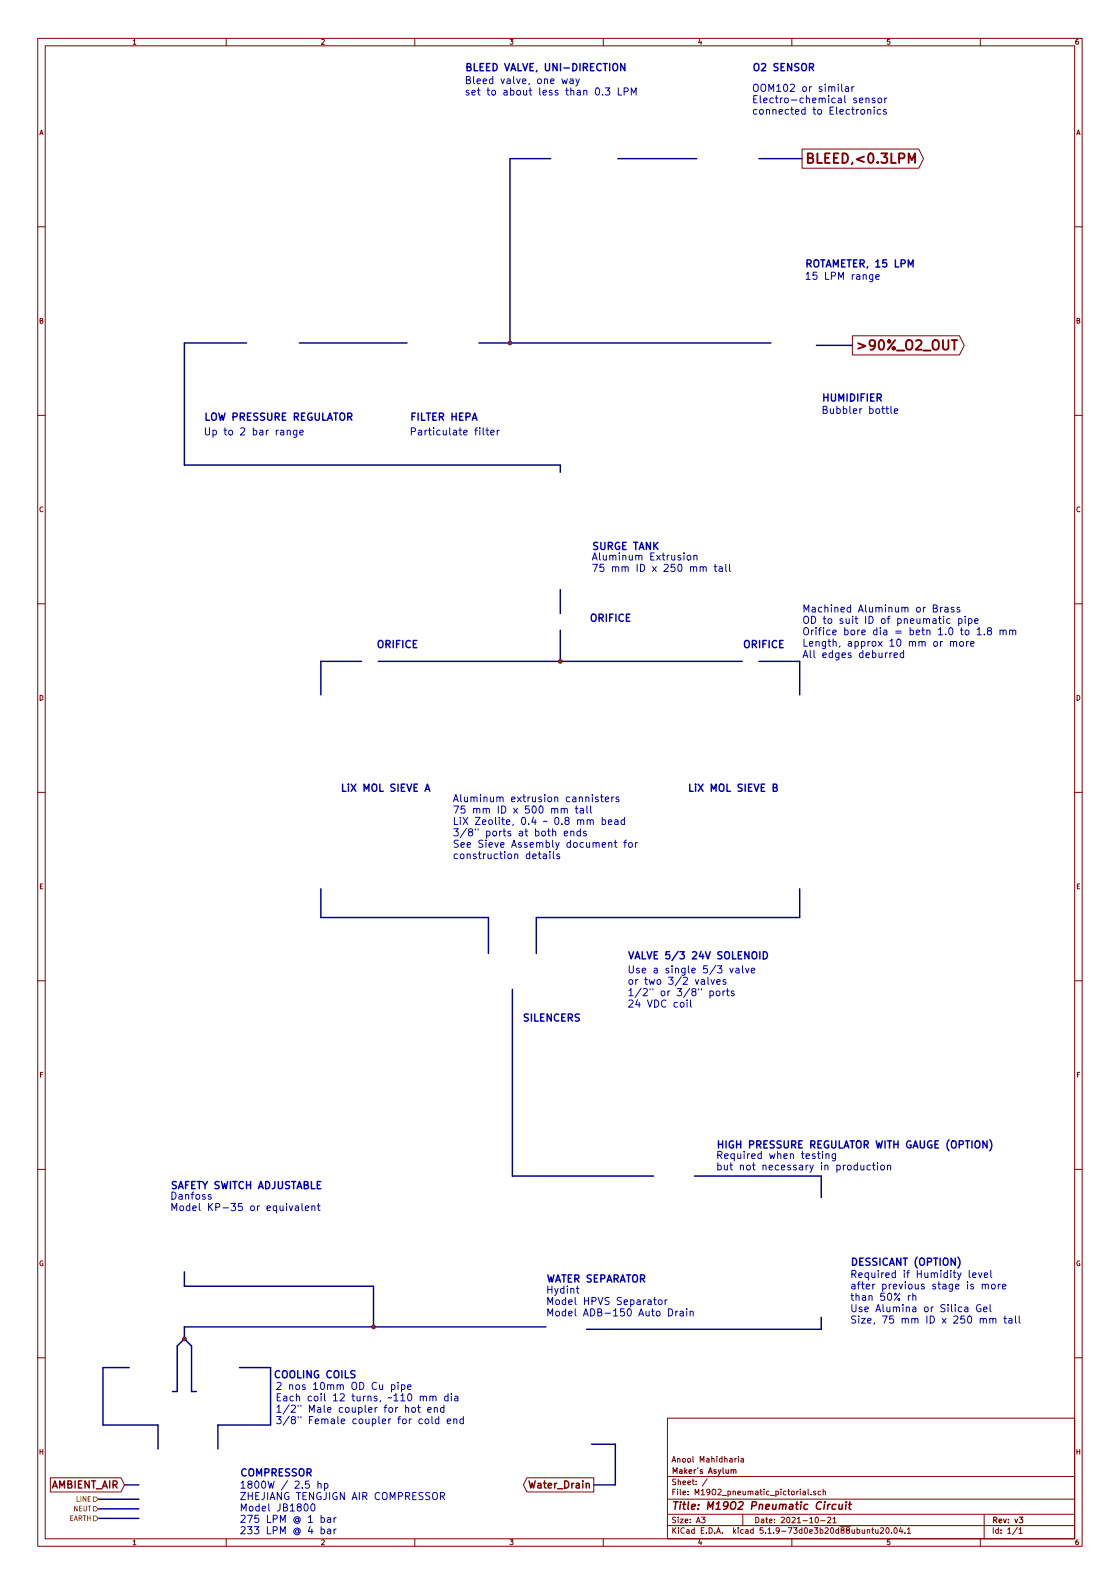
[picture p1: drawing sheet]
<svg xmlns="http://www.w3.org/2000/svg" width="297mm" height="420mm" viewBox="0 0 297 420" stroke-linecap="round" stroke-linejoin="round" font-family="sans-serif">
<g fill="none" stroke="#840000" stroke-width=".27">
<path d="M10 10.2h277v400h-277zM12 12.2h273v396h-273zM60 10.2v2M110 10.2v2M160 10.2v2M210 10.2v2M260 10.2v2M212.7 39.5h31l1.2 2.6-1.2 2.5h-31zM10 60.2h2M285 60.2h2M226.1 89.1h28.4l1.2 2.5-1.2 2.5h-28.4zM10 110.2h2"/>
<path d="M285 110.2h2M10 160.2h2M285 160.2h2M10 210.2h2M285 210.2h2M10 260.2h2M285 260.2h2M10 310.2h2M285 310.2h2M10 360.2h2M177 376.2h108v32h-108zM285 360.2h2"/>
<path d="M13.4 392h18.7l.9 1.9-.9 1.8h-18.7zM139.8 392h17.7v3.7h-17.7l-1-1.8zM177 397.7h108M177 391.7h108M187.6 392.2l-1.3 2M195.3 386.8l-.4 .3M195.8 386.3v.2M195.8 386.8v1M196.5 386.9h.6l.1 .9M197.2 387.2l-.7 .3 .2 .3 .5-.1M213 395.6h.5l.1 .9M213.6 395.9l-.7 .3 .2 .3 .5-.1"/>
<path d="M214.3 395v1.3l.2 .2M215.1 396.4v.1M216.3 395.6l-.3-.1-.3 .2 .1 .3 .5 .1v.3h-.6M217.7 395.6l-.5-.1-.2 .3 .1 .6h.6M218.3 395.6h.6v.9M218.3 395v1.5M60 408.2v2M110 408.2v2M160 408.2v2M177 404.7h108M177 401.7h108M186.1 402.4h.9l-.5 .6 .4 .1v.7h-.8"/>
<path d="M197 401.7v3M210 408.2v2M216.3 402.6l.3-.2a.81 .81 0 0 1 .5 .8 .81 .81 0 0 1-.5 .7l-.4-.5zM217.7 403.4h1.1M219.5 402.6l.5-.2 .3 .5-.9 1h.9M220.9 402.9l.4-.5v1.5M220.9 403.9h.9M230 405.9l.6-.1 .1 .9M230 405.7v1M231.2 405.7h.5M231.4 405.2v1.3l.3 .2M232.2 405.7l.1 .9h.6"/>
<path d="M232.9 405.7v1M233.5 405.4l.6-.2 .3 .5-.9 1h.9M235.1 405.4l.2-.2a.81 .81 0 0 1 .5 .8 .81 .81 0 0 1-.5 .7l-.4-.5zM236.4 406.6v.1M237.3 405.3l.1-.1a.8 .8 0 0 1 .6 .8 .8 .8 0 0 1-.6 .7 1 1 0 0 1-.1-1.4zM238.9 405.1l-.4 1.1h.9M239.2 405.7v1M240 406.6v.1M240.6 405.7l.5-.5v1.5M240.6 406.7h.9M260 408.2v2M261 401.7v6.5"/>
<path d="M269.8 405.1l-1.2 2M270.3 405.7l.4-.5v1.5M270.3 406.7h.8"/>
</g>
<path d="M193.9 390l.6-.1v.9M194.5 390l.2-.2 .4 .1 .1 .9M270.3 402.4h.9l-.5 .6 .5 .1v.7h-.9" fill="none" stroke="#840000" stroke-width=".3"/>
<path d="M221.7 399.1l-.5-.1-.4 .2-.2 .8 .4 .3 .6-.1M222.6 399l-.1 1.2 .5 .1 .3-.1M223.4 399l-.1 1.3M224.4 399l-.2 1.3M224.5 398.3v.2M225.1 399h.7M225.4 398.3l-.2 1.8 .5 .2" fill="none" stroke="#840000" stroke-width=".41"/>
<g fill="none" stroke="#000084" stroke-width=".38">
<path d="M146 42.1h-10.7v48.9M163.8 42.1h21M201.3 42.1h11.4M65.4 91h-16.5v32.4h99.7v1.9M79.4 91h28.5M127 91h77.5M216.5 91.6h9.6M148.6 156.4v6.3M95.9 175.4h-10.8v8.9M100.3 175.4h96.5M148.6 167.2v8.2M201.3 175.4h10.8v8.9"/>
<path d="M85.1 235.8v7.6h44.4v9.5M212.1 235.8v7.6h-69.9v9.5M135.9 262.4v49.6h37.5M184.1 312h33.7v5.7M48.9 337.4v3.8h50.2v10.8M48.9 355.1l-1.9 1.9v12.1h-1.3M48.9 355.1l1.9 1.9v12.1h1.3M144.8 352h-95.9v3.1M217.8 349.4v3.2h-62.2M34.3 362.8h-7v15.2h14.6v6.3M63.5 362.8h8.3v15.2h-14v6.3M26 397.7h10.8"/>
<path d="M33 393.9h3.8M156.8 383.1h6.4v10.8h-5.7M26 402.8h10.8M26 400.2h10.8"/>
</g>
<path d="M24.8 397h.6l.6 .7-.6 .6h-.6zM24.8 399.6h.6l.6 .6-.6 .7h-.6zM24.8 402.1h.6l.6 .7-.6 .6h-.6z" fill="none" stroke="#848400" stroke-width=".27"/>
<path d="M241 43.2v-2.5l.8 1.8 .9-1.8v2.5M252.4 90.2h1.4" fill="none" stroke="#840000" stroke-width=".51"/>
<path d="M140.3 392.8l.5 1.9 .3-1.3 .4 1.3 .5-1.9" fill="none" stroke="#840000" stroke-width=".38"/>
<g fill="none" stroke="#0000c2" stroke-width=".38">
<path d="M165.7 16.9v1.9l-1.1-1.9v1.9M214.7 17.8h.9l.2-.3-.1-.5-1-.1v1.9M215.1 17.8l.7 1M240.9 70.8v-1.9l.6 1.4 .7-1.4v1.9M112.7 209.9l.7-1.9 .6 1.9M112.9 209.4h.9M205.1 208.9l.8-.1 .2-.3-.1-.3-.9-.2v1.9h.7l.3-.2v-.4l-.4-.4M199.5 252.7a.63 .63 0 0 1 .8-.3 .63 .63 0 0 1 .4 .7v.6a.64 .64 0 0 1-.6 .7 .64 .64 0 0 1-.7-.7zM201.5 252.4v1.9M202.4 252.4a.96 .96 0 0 1 1.1 1 .96 .96 0 0 1-1.1 .9zM261.8 302.6v1.9l-1.1-1.9v1.9M262.5 302.3a2.16 2.16 0 0 1 0 2.9"/>
<path d="M254.1 333.4a2.16 2.16 0 0 1 0 3"/>
</g>
<g fill="none" stroke="#0000c2" stroke-width=".27">
<path d="M149 20.9l.4 1.3 .3-.9 .4 .9 .4-1.3M151.2 21h.7l.1 1.2M152 21.4l-.6 .1-.3 .2 .3 .5 .6-.1M152.7 20.9l.5 1.3M153.6 20.9l-.6 1.7-.3 .2M159.8 25v.2M160.5 23.3h1.2l-.6 .7 .4 .1 .2 .3-.1 .6-.2 .2-.9-.2M164 23.3v1.9h.9M165.5 24.3l.9-.1 .2-.3-.1-.4-1-.2v1.9M167.4 25.2v-1.9l.7 1.4 .6-1.4v1.9M223.2 22.3v1.7l.3 .2M224.2 23.1h.7l.1 1.1"/>
<path d="M225 23.4l-.6 .1-.3 .3 .3 .4 .6-.1M225.9 23v1.2M226.5 23l-.6 .3M227.9 26.6l1-.1-.1-.4-.6-.1-.3 .3 .1 .9h.8M228.4 29.2l.3-.2 .5 .2v.9l-.3 .2-.5-.2zM229.7 26.2v-.1a.45 .45 0 0 1 .8 .2v1M229.7 26v1.3M230.1 29.2l.3-.2 .4 .1 .1 1.2M230.1 29v1.3M231.9 28.4v.2M231.9 29v1.3M232 26.1l-.4-.1-.3 .3 .1 .2 .6 .2v.5h-.7"/>
<path d="M232.9 26.2l.3-.2 .6 .2v.9l-.3 .2-.6-.2zM233.6 29.1l-.6-.1-.3 .4v.7l.3 .2 .6-.1M234.6 26v1.3M235 29.1a.45 .45 0 0 0-.7 .2l.1 .3 .7 .3-.3 .4-.5-.1M235.2 26l-.6 .4M231.5 72.8l-.1 1.8-.3 .1-.4-.1M231.5 72.9l-.6-.1-.3 .4 .1 .7 .2 .2 .6-.1M232.3 73.5l.9-.2-.1-.4-.5-.1-.3 .3 .1 .9h.7M76.2 114.3l.1-.1a.43 .43 0 0 1 .7 .2v1M76.2 114.1v1.3M78.7 114.1v1.6l-.3 .3-.5-.1M78.7 114.2l-.5-.1-.4 .4 .2 .8h.7"/>
<path d="M79.5 114.7l.9-.1-.1-.4-.5-.1-.3 .3 .1 .9h.7M128.1 113.5v1.6l.3 .3M128.9 114.1h.7M129.2 113.5v1.6l.4 .3M130.1 114.7l1-.1-.1-.4-.6-.1-.3 .3 .2 .9h.7M131.9 114.1v1.3M132.4 114.1l-.5 .4M234.9 108.4h.8M235.2 107.8v1.6l.5 .3M236.3 107.8v1.6l.3 .3M237.2 109l.9-.1-.1-.4-.5-.1-.3 .3 .1 .9h.7M181.4 146.7v.1"/>
<path d="M181.4 147.3v1.3M182.3 147.5l.3-.2 .5 .2v.9l-.2 .2-.6-.2zM184 147.5l.3-.2 .5 .1 .1 1.2M184 147.3v1.3M185.7 150.5l.2-.2 .5 .1 .1 1.2M185.7 150.3v1.3M186.5 150.6a.43 .43 0 0 1 .7-.2l.1 1.2M189.4 150.3h.7M189.7 149.7v1.6l.4 .3M190.8 150.4h.7l.1 1.2M191.6 150.8h-.7l-.2 .3 .2 .5 .7-.1M192.5 149.7v1.6l.2 .3"/>
<path d="M193.5 149.7v1.6l.3 .3M236 173.2v1.2M236.6 173.2l-.6 .3M237.1 173.8l.9-.2-.1-.3-.5-.1-.3 .2 .1 .9h.7M239.6 173.3l-.5-.1-.4 .3 .2 .8h.7M239.6 172.5v1.9M247.5 161.4l.9-.1 .1-.3-.1-.4-.9-.2v1.9h.8l.2-.1 .1-.5-.4-.3M249.4 161.1v1.2M250 161.1l-.6 .3M250 170.1l-.6 .4M250.6 161.2h.7l.1 1.1M251.4 161.5l-.6 .1-.3 .3 .3 .4 .6-.1"/>
<path d="M252 164.2l-.6-.1-.3 .4 .1 .7 .2 .2 .6-.1M252.1 170.3l.1-.1a.43 .43 0 0 1 .7 .2v1M252.1 170.1v1.3M252.9 170.4l.3-.3 .4 .1 .1 1.2M253 161.2l-.5-.1-.3 .3 .1 .2 .7 .2v.4h-.8M254.3 164.2l.5-.1 .3 .4v.7l-.3 .2-.5-.1M254.3 164.1v1.9M254.5 161.2a.43 .43 0 0 0-.7 .2l.1 .2 .7 .4-.3 .3-.5-.1M254.6 170.3l.3-.2 .5 .2 .1 .8-.2 .2-.4 .1-.3-.2zM256 163.5v.1M256 164.1v1.3M256.1 167.3l.2-.2 .6 .2 .1 .7-.2 .3-.5 .1-.2-.2z"/>
<path d="M256.3 170.1v1.3M256.9 164.2l.5-.1 .4 .4-.2 .8h-.7M256.9 170.1l-.6 .4M256.9 164.1v1.9M257.4 170.8l.9-.2-.1-.4-.5-.1-.3 .3 .1 .9h.7M258.5 164.7l.9-.1-.1-.4-.5-.1-.3 .3 .1 .9h.7M259.2 167l.5-.5v1.9M259.2 168.4h1M261.1 168.2v.2M262.2 167.3l-.2-.2v-.4l.2-.2 .7 .2v.4l-.7 .2-.3 .4 .1 .5 .2 .2h.4l.4-.4v-.3l-.4-.4M265.2 167.3l.1-.1a.45 .45 0 0 1 .7 .2v1M265.2 167.1v1.3"/>
<path d="M266 167.4a.45 .45 0 0 1 .8-.2l.1 1.2M267.8 167.3v-.1a.45 .45 0 0 1 .8 .2v1M267.8 167.1v1.3M268.6 167.4a.45 .45 0 0 1 .7-.2l.1 1.2M148.8 214.6l.3-.2 .5 .1 .1 1.2M148.8 214.4v1.3M149.7 214.7a.43 .43 0 0 1 .7-.2l.1 1.2M152.6 214.4h.7M152.8 213.8v1.6l.5 .3M153.9 214.5h.7l.1 1.2M153.9 219.8v1.9M154.7 214.9l-.6 .1-.3 .2 .3 .5 .6-.1"/>
<path d="M155.7 213.8v1.6l.2 .3M155.7 217.6l.3-.2 .5 .1v1.2M155.7 217.4v1.3M156.5 217.7l.3-.3 .5 .1 .1 1.2M156.6 213.8v1.6l.3 .3M157.1 210.8v.1M157.1 211.4v1.3M158.6 211.5a.43 .43 0 0 0-.7 .2l.1 .2 .7 .4-.3 .4-.5-.1M159.3 211.4h.7M159.5 210.8v1.6l.5 .3M159.7 217.5l.6-.1 .3 .4-.1 .8h-.8M159.7 216.8v1.9"/>
<path d="M160.5 212l.9-.1v-.4l-.6-.1-.3 .3 .1 .9h.8M161.4 218.1l.9-.2-.1-.4-.6-.1-.2 .3v.9h.8M162.3 211.4v1.3M162.8 211.4l-.5 .4M163.1 217.5h.7l.1 1.2M163.9 217.9l-.6 .1-.3 .3 .3 .4 .6-.1M164.1 211.5l-.5-.1-.3 .3 .1 .2 .7 .2v.5h-.8M165.6 217.5l-.5-.1-.4 .4 .1 .7 .3 .2 .5-.1M165.6 216.8v1.9M144.1 226.6h.8v1.2M144.9 227h-.6l-.3 .3 .3 .5 .6-.1M145.8 226.5v1.3"/>
<path d="M146.8 225.9v1.6l.2 .3M148.4 226.6l-.5-.1-.2 .3 .1 .2 .6 .2v.5h-.7M149.7 221.1l.9-.2-.1-.3-.6-.1-.2 .2v.9h.8M151.4 220.6l.2-.1 .5 .1 .1 1.1M151.4 220.5v1.2M153.9 220.6l-.5-.1-.4 .3 .2 .8h.7M155.4 220.6a.43 .43 0 0 0-.7 .1l.1 .3 .7 .4-.2 .3-.6-.1M161.4 223.7l.3-.2 .5 .1 .1 1.2M162.9 223.5h.7M163.2 222.9v1.6l.4 .3M165.4 223.5h.8M166.2 222.9l-.5 .2v1.7"/>
<path d="M166.9 223.6l.4-.1 .4 .3v.6l-.4 .4-.4-.1-.2-.3zM168.5 223.5v1.3M169.1 223.5l-.6 .3M187.8 259.2v1.6l.2 .3M188.6 259.8l.4 1.3 .5-1.3M192.5 259.9a.45 .45 0 0 0-.8 .2l.1 .3 .8 .3-.3 .4-.6-.1M193.5 256.8l.5 1.3 .5-1.3M195.2 256.9h.7l.1 1.2M196 257.3h-.6l-.3 .3 .3 .5 .6-.1M196.9 256.2v1.6l.3 .3M197.7 256.8l.5 1.3 .4-1.3M199.3 257.4l.9-.1-.1-.4-.6-.1-.2 .3 .1 .9h.7"/>
<path d="M180.5 266.1l.3-.2 .5 .2 .1 .7-.2 .2-.4 .1-.3-.1zM182.2 265.9v1.2M183.1 265.2v1.7l.3 .2M188.3 263l.5-.1 .4 .3-.2 .8h-.7M188.3 262.9v1.9M190 263l.3-.1 .5 .1 .1 .8-.1 .2-.5 .1-.3-.2zM190.1 260.5l.9-.2-.1-.4-.5-.1-.3 .3 .1 .9h.7M191.7 262.9v1.2M192.3 262.9l-.6 .3M192.7 262.9h.7M192.9 262.2v1.6l.5 .3M194.6 263l-.4-.1-.3 .2 .1 .3 .6 .2v.4h-.7"/>
<path d="M56 316.9a.45 .45 0 0 0-.8 .2l.1 .3 .7 .3-.2 .4-.6-.1M76.7 319.9l.5 1.2 .4-1.2M78.4 320h.7l.1 1.1M80.1 319.2v1.6l.2 .3M82.7 319.9v1.2M84.2 319.9h.7M84.4 319.2v1.6l.5 .3M217 305.4v1.6l.5 .3M218.1 306v1.3M219 306.2l.2-.1a.43 .43 0 0 1 .7 .2v1M219 306v1.3M221.6 306v1.6l-.4 .3-.4-.1"/>
<path d="M221.6 306.1l-.5-.1-.4 .4 .2 .8h.7M228.3 309.1l.1 1.1 .5 .1 .2-.1M229.1 309.1v1.2M230.8 309.2l-.5-.1-.4 .3 .1 .8 .3 .1 .5-.1M231.4 309.1h.7M231.6 308.4v1.6l.5 .3M232.7 308.4v.2M232.7 309.1v1.2M233.7 309.2l.2-.1 .6 .1 .1 .8-.2 .2-.5 .1-.2-.1zM235.4 309.2h.1a.45 .45 0 0 1 .7 .1v1M235.4 309.1v1.2M79.2 320.3l-.7 .1-.2 .3 .2 .4 .7-.1"/>
<path d="M81 320.5l.9-.2-.1-.3-.5-.1-.3 .2 .1 .9h.7M82.7 320l.3-.1 .4 .1 .1 1.1M257 337v1.6l.3 .3M258 338.2l.9-.1-.1-.4-.6-.1-.2 .3 .1 .9h.7M259.5 337.6l.5 1.3 .4-1.3M261.1 338.2l.9-.1-.1-.4-.6-.1-.2 .3v.9h.8M262.8 337v1.6l.2 .3M152.8 341.7h.7M153.1 341.1v1.6l.4 .3M173.3 344.8h.8M173.6 344.1v1.7l.5 .2M174.7 344.9l.3-.1 .5 .1v1l-.3 .1-.5-.1z"/>
<path d="M176.4 344.8v1.2M177 344.8l-.6 .3M177.3 347.2a.96 .96 0 0 1 1.1 .9 .96 .96 0 0 1-1.1 1zM179.2 347.8v1.3M179.8 347.8l-.6 .3M180.4 347.9h.7l.1 1.2M181.2 348.3h-.6l-.3 .3 .3 .5 .6-.1M182.1 347.2v.1M182.1 347.8v1.3M183 348l.3-.2 .5 .1v1.2M183 347.8v1.3M240.9 343.7v1.2"/>
<path d="M241.5 343.7l-.6 .3M242.1 343.8l.3-.1 .4 .1 .1 1.1M242.1 343v1.9M255.9 346.8h.7l.1 1.1M256.7 347.1l-.6 .1-.3 .3 .3 .4 .6-.1M260 346.1a.87 .87 0 0 0-1.1 .9 .87 .87 0 0 0 1.2 .8v-.7h-.3M260.5 340.8l.3-.2 .4 .1 .1 1.2M260.5 340.6v1.3M260.8 350a.43 .43 0 0 1 .7-.2l.1 1.2M260.9 347.3l.9-.2-.1-.3-.6-.1-.2 .3 .1 .8h.7M261.3 340.9l.3-.3 .5 .1v1.2M262.5 349.9l.3-.2 .4 .1 .1 1.2"/>
<path d="M262.5 349.7v1.3M262.6 346v1.7l.3 .2M263 340.8l.3-.2 .6 .2 .1 .7-.2 .3-.5 .1-.3-.2zM263.3 350a.43 .43 0 0 1 .7-.2l.1 1.2M264.8 340.6v1.3M265.3 340.6l-.5 .4M265.9 341.3l.9-.2-.1-.4-.6-.1-.2 .3v.9h.8M266.2 349.7h.8M266.5 349.1v1.6l.5 .3M267.6 349.8h.7l.1 1.2M268.4 350.2h-.6l-.3 .3 .3 .5 .6-.1M269.3 349.1v1.6l.3 .3"/>
<path d="M270.3 349.1v1.6l.3 .3M103.8 367.4l.6-.1 .3 .4-.1 .8h-.8M103.8 367.3v1.9M105.6 366.7v.1M105.6 367.3v1.3M106.5 367.4l.5-.1 .4 .4-.1 .7-.3 .2-.5-.1M106.5 367.3v1.9M107.6 373.5l.2-.2 .5 .1 .1 1.2M108.1 367.9l.9-.1-.1-.4-.5-.1-.3 .3 .1 .9h.7M109.3 373.5l.3-.2 .5 .2v.9l-.3 .2-.5-.2zM110.7 373.3h.8M111 372.7v1.6l.5 .3"/>
<path d="M111.5 370.5l.2-.2 .5 .1 .1 1.2M111.5 370.3v1.3M112.3 370.6l.2-.3 .5 .1 .1 1.2M112.8 376.5l.3-.1 .5 .1v1l-.2 .1-.6-.1zM113.5 374l.9-.2-.1-.4-.6-.1-.2 .3v.9h.8M114 370.5l.3-.2 .4 .1 .1 1.2M114 370.3v1.3M114.6 375.7v1.7l.2 .2M114.8 370.6l.3-.3 .4 .1 .1 1.2M115.2 373.5l.2-.2 .5 .1 .1 1.2M115.2 373.3v1.3M116.4 376.5l-.6-.1-.4 .3 .2 .8h.8"/>
<path d="M116.4 375.7v1.9M117.7 373.4l-.5-.1-.4 .4 .2 .8h.7M117.7 372.7v1.9M118.6 377l.9-.2-.1-.3-.5-.1-.3 .2 .1 .9h.7M118.8 370.4l-.5-.1-.4 .4 .1 .7 .3 .2 .5-.1M118.8 369.7v1.9M119.7 369.7v.2M119.7 370.3v1.3M120.3 376.5l.3-.1 .5 .1 .1 1.1M120.3 376.4v1.2M120.6 370.4h.8v1.2M121.4 370.8l-.6 .1-.3 .2 .3 .5 .6-.1"/>
<path d="M122.9 376.5l-.5-.1-.4 .3 .1 .8 .3 .1 .5-.1M122.9 375.7v1.9M80.8 399.1l.3-.2a1.02 1.02 0 0 1 .6 1 1.02 1.02 0 0 1-.6 .9l-.3-.2-.2-.5zM82.6 399.1l.3-.2a1.02 1.02 0 0 1 .6 1 1.02 1.02 0 0 1-.6 .9l-.5-.7zM84.3 393.7l.3-.2 .5 .1 .1 1.2M84.3 392.9v1.9M86.1 393.6l.5-.1 .4 .3-.2 .9h-.7M86.1 393.5v1.9M116.8 396.9l.9-.1 .2-.3-.1-.4-1-.2v1.9M117.3 396.9l.6 .9M85.2 402.7l.5-.1 .4 .3-.1 .7-.3 .2-.5-.1M85.2 405.7l.5-.1 .4 .3-.1 .8-.3 .1-.5-.1"/>
<path d="M86.9 402.7h.7l.1 1.1M86.9 405.7h.7l.1 1.1M87.7 403l-.6 .1-.3 .3 .3 .4 .6-.1M87.7 406l-.6 .1-.3 .3 .3 .4 .6-.1M88.6 402.6v1.2M88.6 405.6v1.2M89.2 402.6l-.6 .3M89.2 405.6l-.6 .3"/>
</g>
<g fill="#008400" stroke="#008400" stroke-width=".27">
<circle cx="148.6" cy="175.4" r=".51"/>
<circle cx="135.3" cy="91" r=".51"/>
<circle cx="99.1" cy="352" r=".51"/>
<circle cx="48.9" cy="355.1" r=".51"/>
</g>
<g font-size="3.5" fill="#840000">
<text x="213.3" y="43.3">BLEED,&lt;0.3LPM</text>
<text x="226.7" y="92.9">&gt;90%_O2_OUT</text>
</g>
<text font-size="2.8" fill="#840000" x="178" y="400.4">Title: M19O2 Pneumatic Circuit</text>
<g font-size="2.7" fill="#0000c2">
<text x="123.2" y="22.3">Bleed valve, one way</text>
<text x="123.2" y="18.9">BLEED VALVE, UNI-DIRECTION</text>
<text x="199.4" y="18.9">O2 SENSOR</text>
<text x="123.2" y="25.3">set to about less than 0.3 LPM</text>
<text x="199.4" y="24.4">OOM102 or similar</text>
<text x="199.4" y="27.4">Electro-chemical sensor</text>
<text x="199.4" y="30.4">connected to Electronics</text>
<text x="213.4" y="70.9">ROTAMETER, 15 LPM</text>
<text x="213.4" y="74.2">15 LPM range</text>
<text x="217.8" y="106.5">HUMIDIFIER</text>
<text x="54" y="111.6">LOW PRESSURE REGULATOR</text>
<text x="108.6" y="111.6">FILTER HEPA</text>
<text x="217.8" y="109.8">Bubbler bottle</text>
<text x="54" y="115.5">Up to 2 bar range</text>
<text x="108.6" y="115.5">Particulate filter</text>
<text x="156.8" y="148.7">Aluminum Extrusion</text>
<text x="156.8" y="145.9">SURGE TANK</text>
<text x="156.8" y="151.7">75 mm ID x 250 mm tall</text>
<text x="156.2" y="164.9">ORIFICE</text>
<text x="212.7" y="162.4">Machined Aluminum or Brass</text>
<text x="212.7" y="165.5">OD to suit ID of pneumatic pipe</text>
<text x="99.7" y="171.9">ORIFICE</text>
<text x="196.8" y="171.9">ORIFICE</text>
<text x="212.7" y="168.5">Orifice bore dia = betn 1.0 to 1.8 mm</text>
<text x="212.7" y="171.5">Length, approx 10 mm or more</text>
<text x="212.7" y="174.5">All edges deburred</text>
<text x="90.2" y="210">LiX MOL SIEVE A</text>
<text x="182.2" y="210">LiX MOL SIEVE B</text>
<text x="120" y="212.8">Aluminum extrusion cannisters</text>
<text x="120" y="215.8">75 mm ID x 500 mm tall</text>
<text x="120" y="218.8">LiX Zeolite, 0.4 0.8 mm bead</text>
<text x="120" y="221.8">3/8&quot; ports at both ends</text>
<text x="120" y="224.9">See Sieve Assembly document for</text>
<text x="120" y="227.9">construction details</text>
<text x="166.4" y="254.4">VALVE 5/3 24V SOLENOID</text>
<text x="166.4" y="258.2">Use a single 5/3 valve</text>
<text x="166.4" y="261.2">or two 3/2 valves</text>
<text x="166.4" y="264.2">1/2&quot; or 3/8&quot; ports</text>
<text x="166.4" y="267.3">24 VDC coil</text>
<text x="138.4" y="271">SILENCERS</text>
<text x="189.9" y="304.6">HIGH PRESSURE REGULATOR WITH GAUGE (OPTION)</text>
<text x="189.9" y="307.4">Required when testing</text>
<text x="189.9" y="310.4">but not necessary in production</text>
<text x="45.1" y="315.4">SAFETY SWITCH ADJUSTABLE</text>
<text x="45.1" y="318.2">Danfoss</text>
<text x="45.1" y="321.2">Model KP-35 or equivalent</text>
<text x="225.4" y="335.7">DESSICANT (OPTION)</text>
<text x="144.8" y="340.2">WATER SEPARATOR</text>
<text x="225.4" y="339">Required if Humidity level</text>
<text x="144.8" y="343.1">Hydint</text>
<text x="144.8" y="346.1">Model HPVS Separator</text>
<text x="225.4" y="342">after previous stage is more</text>
<text x="225.4" y="345">than 50% rh</text>
<text x="144.8" y="349.2">Model ADB-150 Auto Drain</text>
<text x="225.4" y="348">Use Alumina or Silica Gel</text>
<text x="225.4" y="351.1">Size, 75 mm ID x 250 mm tall</text>
<text x="72.4" y="365.6">COOLING COILS</text>
<text x="73" y="368.7">2 nos 10mm OD Cu pipe</text>
<text x="73" y="371.7">Each coil 12 turns, 110 mm dia</text>
<text x="73" y="374.7">1/2&quot; Male coupler for hot end</text>
<text x="73" y="377.7">3/8&quot; Female coupler for cold end</text>
<text x="63.5" y="394.9">1800W / 2.5 hp</text>
<text x="63.5" y="391.6">COMPRESSOR</text>
<text x="63.5" y="397.9">ZHEJIANG TENGJIGN AIR COMPRESSOR</text>
<text x="63.5" y="400.9">Model JB1800</text>
<text x="63.5" y="403.9">275 LPM @ 1 bar</text>
<text x="63.5" y="407">233 LPM @ 4 bar</text>
</g>
<g font-size="2.7" fill="#840000">
<text x="13.6" y="394.8">AMBIENT_AIR</text>
<text x="141.4" y="394.8">Water_Drain</text>
</g>
<g font-size="2.1" fill="#840000">
<text x="178" y="387.9">Anool Mahidharia</text>
<text x="178" y="393.9">Sheet: /</text>
<text x="178" y="390.9">Maker's Asylum</text>
<text x="178" y="396.6">File: M19O2_pneumatic_pictorial.sch</text>
<text x="178" y="406.8">KiCad E.D.A. kicad 5.1.9-73d0e3b20d88ubuntu20.04.1</text>
<text x="178" y="404">Size: A3</text>
<text x="200" y="404">Date: 2021-10-21</text>
<text x="263" y="404">Rev: v3</text>
<text x="263" y="406.8">Id: 1/1</text>
</g>
<g font-size="1.8" fill="#840000">
<text x="35" y="11.8">1</text>
<text x="85" y="11.8">2</text>
<text x="135" y="11.8">3</text>
<text x="185" y="11.8">4</text>
<text x="235" y="11.8">5</text>
<text x="285" y="11.8">6</text>
<text x="10.4" y="35.8">A</text>
<text x="285.4" y="35.8">A</text>
<text x="10.4" y="85.8">B</text>
<text x="285.4" y="85.8">B</text>
<text x="10.4" y="135.8">C</text>
<text x="285.4" y="135.8">C</text>
<text x="10.4" y="185.8">D</text>
<text x="285.4" y="185.8">D</text>
<text x="10.4" y="235.8">E</text>
<text x="285.4" y="235.8">E</text>
<text x="10.5" y="285.8">F</text>
<text x="285.5" y="285.8">F</text>
<text x="10.3" y="335.8">G</text>
<text x="285.3" y="335.8">G</text>
<text x="10.4" y="385.8">H</text>
<text x="285.4" y="385.8">H</text>
<text x="35" y="409.8">1</text>
<text x="85" y="409.8">2</text>
<text x="135" y="409.8">3</text>
<text x="185" y="409.8">4</text>
<text x="235" y="409.8">5</text>
<text x="285" y="409.8">6</text>
</g>
<g font-size="1.8" fill="#848400">
<text x="19.6" y="400.9">NEUT</text>
<text x="20.4" y="398.3">LINE</text>
<text x="18.3" y="403.4">EARTH</text>
</g>
</svg>
